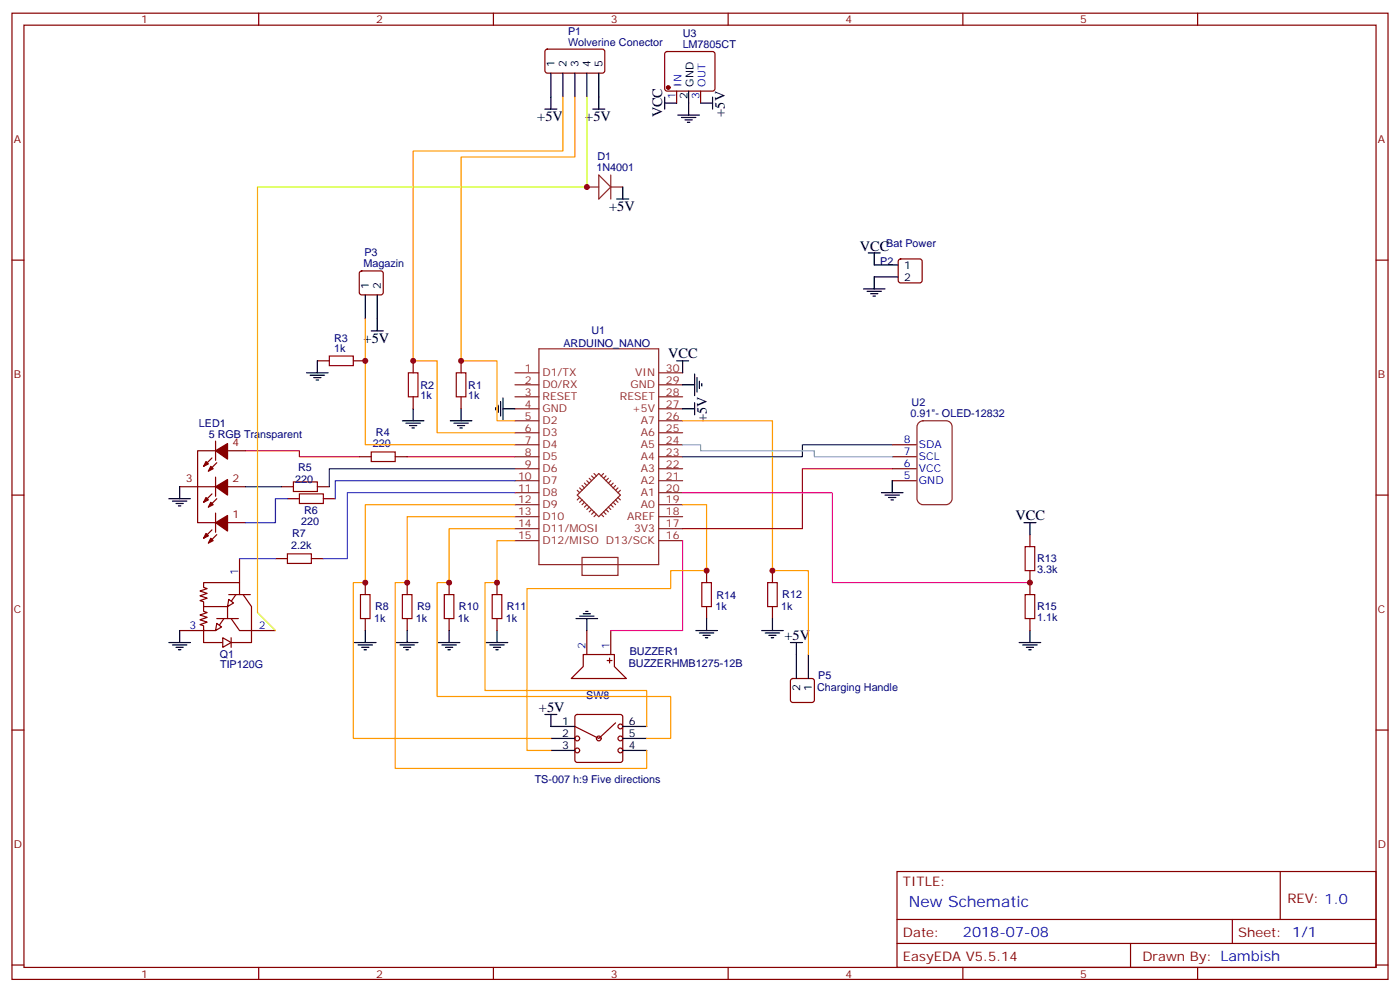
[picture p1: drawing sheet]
<svg xmlns="http://www.w3.org/2000/svg" width="412mm" height="292mm" viewBox="0 0 412 292" stroke-linecap="round" stroke-linejoin="round" font-family="sans-serif">
<g fill="none" stroke="#870000" stroke-width=".35">
<path d="M3.5 3.9h405.4v284.3h-405.4zM7.1 7.4h398.2v277.3h-398.2zM76.2 3.9v3.5M145.3 3.9v3.5M214.5 3.9v3.5M283.6 3.9v3.5M352.8 3.9v3.5M3.5 76.6h3.6M405.3 76.6h3.6M93.5 106.2h3.5M104.1 106.2h3.5M105.8 134.4h3.6"/>
<path d="M116.4 134.4h3.5M3.5 145.7h3.6M82.9 143.2h3.5M84.7 146.8h3.5M93.5 143.2h3.5M95.2 146.8h3.6M405.3 145.7h3.6M81.1 164.4h3.6M91.7 164.4h3.5M107.6 171.4v3.6M119.9 171.4v3.6M132.3 171.4v3.6"/>
<path d="M146.4 171.4v3.6M208.1 167.9v3.5M208.1 178.5v3.5M227.5 167.9v3.5M227.5 178.5v3.5M107.6 182v3.6M119.9 182v3.6M132.3 182v3.6M146.4 182v3.6M3.5 214.8h3.6M405.3 214.8h3.6M264.2 256.5h141.1v28.2h-141.1z"/>
<path d="M377.1 256.5v14.1M264.2 270.6h141.1M264.2 277.6h141.1M333 277.6v7.1M363 270.6v7M3.5 284h3.6M76.2 284.7v3.5M145.3 284.7v3.5M214.5 284.7v3.5M283.6 284.7v3.5M352.8 284.7v3.5M405.3 284h3.6"/>
</g>
<path d="M97 104.8h7.1v2.8h-7.1zM109.4 133h7v2.8h-7zM86.4 141.8h7.1v2.8h-7.1zM88.2 145.3h7v2.9h-7zM84.7 163h7v2.8h-7zM106.2 175h2.8v7h-2.8zM118.5 175h2.9v7h-2.9zM130.9 175h2.8v7h-2.8zM145 175h2.8v7h-2.8zM206.7 171.4h2.8v7.1h-2.8zM226.1 171.4h2.9v7.1h-2.9z" fill="none" stroke="#a10000" stroke-width=".35"/>
<g fill="none" stroke="#8c2424" stroke-width=".35">
<path d="M151.7 116.8h7M151.7 113.2h7M151.7 109.7h7M158.7 102.7h35.3v63.5h-35.3zM194 116.8h7.1M194 113.2h7.1M194 109.7h7.1M151.7 137.9h7M151.7 134.4h7M151.7 130.9h7M151.7 127.4h7M151.7 123.8h7"/>
<path d="M151.7 120.3h7M175 139.3l.7 .8M177.8 139.3l-.7 .8M194 137.9h7.1M194 134.4h7.1M194 130.9h7.1M194 127.4h7.1M194 123.8h7.1M194 120.3h7.1M151.7 155.6h7M151.7 152h7M151.7 148.5h7"/>
<path d="M151.7 145h7M151.7 141.5h7M151.7 159.1h7M170 145.7l6.4-6.4 6.3 6.4-6.3 6.3zM170 144.3l.7 .7M170.7 146.4l-.7 .7M170.7 143.6l.7 .7M171.4 142.9l.8 .7M171.4 147.1l-.7 .7M172.2 142.2l.7 .7M172.2 147.8l-.8 .7M172.9 141.5l.7 .7"/>
<path d="M172.9 148.5l-.7 .7M173.6 140.8l.7 .7M173.6 149.2l-.7 .7M174.3 140.1l.7 .7M174.3 149.9l-.7 .7M175 150.6l-.7 .7M175.7 151.3l-.7 .7M177.1 151.3l.7 .7M177.8 150.6l.7 .7M178.5 149.9l.7 .7M178.5 140.1l-.7 .7M179.2 149.2l.7 .7"/>
<path d="M179.2 140.8l-.7 .7M179.9 148.5l.7 .7M179.9 141.5l-.7 .7M180.6 147.8l.7 .7M180.6 142.2l-.7 .7M181.3 147.1l.7 .7M181.3 142.9l-.7 .7M182 146.4l.7 .7M182 143.6l-.7 .7M182.7 144.3l-.7 .7M194 155.6h7.1M194 152h7.1"/>
<path d="M194 148.5h7.1M194 145h7.1M194 141.5h7.1M194 159.1h7.1M171.4 164h10.6v5.3h-10.6z"/>
</g>
<path d="M169.6 210.5l.4-.2h12.7l.5 .2 .2 .5v12.7l-.2 .5-.5 .2h-12.7l-.5-.3-.2-.4v-12.7z" fill="#fff" stroke="#870000" stroke-width=".35"/>
<g fill="none" stroke="#870000" stroke-width=".35">
<path d="M160.7 14.7l.5-.2h16.5l.5 .7-.1 5.9-.7 .4h-16.5l-.4-.7v-5.6zM196 15.4l.5-.2h13.4l.5 .2 .2 .5v10.2l-.2 .5-.5 .2h-13.4l-.5-.2-.2-.5v-10.2zM199.3 26.8v3.5M206.4 26.8v3.5M106.1 79.9l.4-.2h5.7l.5 .2 .2 .5v5.7l-.2 .5-.5 .2h-5.7l-.5-.3-.2-.4v-5.7zM62.4 134.8l-2.4 2.4M63.5 132.6h-5.3v21.2h5.3M63.5 129.8v5.7M63.9 136.2l-2.5 2.4M67 132.6h5.3M262.8 137.9h7.1M262.8 134.4h7.1"/>
<path d="M262.8 130.9h7.1M52.9 143.2h10.6M62.4 155.9l-2.4 2.5M62.4 145.3l-2.4 2.5M63.5 140.4v5.6M63.5 151v5.6M63.9 157.3l-2.5 2.5M63.9 146.8l-2.5 2.4M67 143.2h5.3M67 153.8h5.3M262.8 141.5h7.1M303.4 157.3v3.6"/>
<path d="M60 178.5h7v3.5M67.4 175h6.3M69.5 175l-2.5 3.5M70.6 175v-3.6h-10.6v1.5l1 .3-2.1 .7 2.1 .7-2.1 .7 2.1 .7-2.1 .7 1.1 .4v2.8l1 .4-2.1 .7 2.1 .7-2.1 .7 2.1 .7-2.1 .7 1.1 .3v1.5M71.6 175l2.5 3.5v7.1h-3.5l-2.5-3.6M303.4 167.9v7.1M63.9 182h6.3M66 182l-2.5 3.6h-3.5v3.5h5.6M68.1 187.7v2.8M74.1 185.6v3.5h-6M171.8 192.6h9.2v3.5l3.5 3.6h-16.2l3.5-3.6zM172.9 185.6v7"/>
<path d="M178.9 194.4h1.4M179.6 193.7v1.4M179.9 185.6v7M233.1 199.9l.4-.2h5.7l.5 .2 .2 .5v5.6l-.2 .5-.5 .2h-5.7l-.5-.2-.2-.5v-5.6zM303.4 182v3.6M181.3 212.7l-4.9 4.6-7.1-3.5"/>
<circle cx="170" cy="217.3" r=".71"/>
<circle cx="176.4" cy="217.3" r=".71"/>
<circle cx="182.7" cy="213.8" r=".71"/>
<circle cx="182.7" cy="217.3" r=".71"/>
<circle cx="170" cy="220.8" r=".71"/>
<circle cx="182.7" cy="220.8" r=".71"/>
</g>
<g fill="none" stroke="#000" stroke-width=".35">
<path d="M162.3 21.5v7.1M165.8 21.5v7.1M169.3 21.5v7.1M172.9 21.5v7.1M176.4 21.5v7.1M202.8 26.8v3.5M107.6 86.8v7M111.1 86.8v7M234.6 192.6v7.1M238.1 192.6v7.1M162.3 213.8h7M162.3 217.3h7"/>
<path d="M183.4 213.8h7.1M183.4 217.3h7.1M162.3 220.8h7M183.4 220.8h7.1"/>
</g>
<g fill="#870000" stroke="#870000" stroke-width=".35">
<path d="M60.7 157l.7 .7-1.4 .7z"/>
<path d="M62.1 158.4l.7 .7-1.4 .7z"/>
<path d="M63.5 153.8l3.5-2.1v4.6z"/>
<path d="M60.7 146.4l.7 .7-1.4 .7z"/>
<path d="M62.1 147.8l.7 .7-1.4 .7z"/>
<path d="M63.5 143.2l3.5-2.1v4.6z"/>
<path d="M60.7 135.8l.7 .7-1.4 .7z"/>
<path d="M62.1 137.2l.7 .7-1.4 .7z"/>
<path d="M63.5 132.6l3.5-2.1v4.6z"/>
<circle cx="196.8" cy="25.8" r=".53"/>
</g>
<path d="M172.9 55h3.5M176.4 51.5l3.5 3.5-3.5 3.6zM179.9 51.5v7.1M179.9 55h3.5M270.7 124.3l1.2-.5h6.8a1.76 1.76 0 0 1 1.8 1.8v21.2a1.89 1.89 0 0 1-1.8 1.7h-6.8a1.89 1.89 0 0 1-1.8-1.7v-21.2z" fill="none" stroke="#8c2424" stroke-width=".35"/>
<path d="M302 160.9h2.8v7h-2.8zM302 175h2.8v7h-2.8z" fill="none" stroke="#a10000" stroke-width=".35"/>
<g fill="#fff" stroke="#870000" stroke-width=".35">
<path d="M65.6 187.7l2.5 1.4-2.5 1.4z"/>
<path d="M63.9 183.4l1.4 1.1-1.8 1.1z"/>
<path d="M67.4 176.4l1.4 1-1.8 1.1z"/>
</g>
<path d="M264.8 76.4l.5-.2h5.6l.5 .2 .2 .5v5.6l-.2 .5-.5 .3h-5.6l-.5-.3-.2-.5v-5.6zM121.7 106.2v3.5M121.7 116.8v3.5M135.8 106.2v3.5M135.8 116.8v3.5M70.6 164.4v7M52.9 185.6h7.1M74.1 185.6h7" fill="none" stroke="#870000" stroke-width=".35"/>
<g fill="none" stroke="#000" stroke-width=".35">
<path d="M160.5 32.1h3.5M162.3 28.6v3.5M174.6 32.1h3.6M176.4 28.6v3.5M195.8 30.3h3.5M195.8 28.6v3.5M199.7 33.9h6.3M200.7 34.6h4.3M201.8 35.3h2.1M202.5 36h.7M202.8 30.3v3.6M206.4 30.3h3.5"/>
<path d="M209.9 28.6v3.5M181.7 58.6h3.5M183.4 55v3.6M255.8 74.4h3.5M257.5 74.4v3.6h7.1M109.4 97.4h3.5M111.1 93.8v3.6M254.4 85h6.3M255.4 85.7h4.2M256.5 86.4h2.1M257.2 87.1h.7M264.6 81.5h-7.1v3.5"/>
<path d="M90.3 109.7h6.4M91.4 110.4h4.2M92.4 111.1h2.1M93.1 111.8h.7M93.5 106.2v3.5M146 119.9v.7M146.8 119.2v2.2M147.5 118.2v4.2M148.2 117.1v6.4M199.3 106.2h3.5M201.1 113.2h3.5M201.1 106.2v3.5"/>
<path d="M204.6 110.1v6.3M204.6 118.5v3.6M205.3 111.1v4.3M206 112.2v2.1M206.7 112.9v.7M118.5 123.8h6.4M119.6 124.5h4.2M120.6 125.2h2.2M121.4 125.9h.7M121.7 120.3v3.5M132.6 123.8h6.4M133.7 124.5h4.2"/>
<path d="M134.8 125.2h2.1M135.5 125.9h.7M135.8 120.3v3.5M148.2 120.3h3.5M201.1 120.3h3.5M49.7 146.8h6.4M50.8 147.5h4.2M51.9 148.2h2.1M52.6 148.9h.7M52.9 143.2v3.6M259.6 145h6.4M260.7 145.7h4.2"/>
<path d="M261.8 146.4h2.1M262.5 147.1h.7M262.8 141.5v3.5M301.6 153.8h3.6M303.4 153.8v3.5M172.5 179.9h.7M49.7 189.1h6.4M50.8 189.8h4.2M51.9 190.5h2.1M52.6 191.2h.7M52.9 185.6v3.5M104.4 189.1h6.4"/>
<path d="M105.5 189.8h4.2M106.5 190.5h2.2M107.2 191.2h.7M107.6 185.6v3.5M116.8 189.1h6.3M117.8 189.8h4.3M118.9 190.5h2.1M119.6 191.2h.7M119.9 185.6v3.5M129.1 189.1h6.4M130.2 189.8h4.2M131.2 190.5h2.1"/>
<path d="M131.9 191.2h.7M132.3 185.6v3.5M143.2 189.1h6.4M144.3 189.8h4.2M145.3 190.5h2.2M146 191.2h.8M146.4 185.6v3.5M169.7 182h6.3M170.7 181.3h4.3M171.8 180.6h2.1M172.9 182v3.6M205 185.6h6.3"/>
<path d="M206 186.3h4.3M207.1 187h2.1M207.8 187.7h.7M208.1 182v3.6M224.4 185.6h6.3M225.4 186.3h4.3M226.5 187h2.1M227.2 187.7h.7M227.5 182v3.6M232.8 189.1h3.6M234.6 189.1v3.5M300.2 189.1h6.4"/>
<path d="M301.3 189.8h4.2M302.3 190.5h2.1M303 191.2h.7M303.4 185.6v3.5M160.5 210.3h3.5M162.3 210.3v3.5"/>
</g>
<path d="M120.3 109.7h2.8v7.1h-2.8zM134.4 109.7h2.8v7.1h-2.8z" fill="none" stroke="#a10000" stroke-width=".35"/>
<path d="M165.8 28.6v15.8h-44.1v61.8h7.1v21.2h22.9M169.3 28.6v17.6h-33.5v60h10.6v17.6h5.3M107.6 93.8v37.1h44.1M201.1 123.8h26.4v44.1h10.6v24.7M151.7 152h-31.8v19.4h-3.5v54.7h74.1v-5.3M151.7 155.6h-19.4v15.8h-3.5v33.6h68.8v12.3h-7.1M151.7 159.1h-5.3v12.3h-3.5v31.8h47.6v10.6M151.7 148.5h-44.1v22.9h-3.5v45.9h58.2M201.1 148.5h7v19.4h-10.5v5.3h-42.4v47.6h7.1" fill="none" stroke="#f90" stroke-width=".35"/>
<path d="M72.3 132.6h15.9v1.8h17.6M119.9 134.4h31.8M262.8 137.9h-26.4v17.7h-35.3" fill="none" stroke="#f00" stroke-width=".35"/>
<path d="M151.7 137.9h-54.7v5.3M262.8 130.9h-26.4v3.5h-35.3M72.3 143.2h10.6" fill="none" stroke="#008700" stroke-width=".35"/>
<path d="M84.7 146.8h-3.6v7h-8.8M151.7 141.5h-52.9v5.3" fill="none" stroke="#00f" stroke-width=".35"/>
<path d="M151.7 145h-49.4v19.4h-7.1M70.6 164.4h10.5" fill="none" stroke="#90f" stroke-width=".35"/>
<path d="M201.1 159.1v26.5h-21.2M201.1 145h44.1v26.4h58.2" fill="none" stroke="#f0f" stroke-width=".35"/>
<path d="M172.9 28.6v26.4h-97.1v125.3l5.3 5.3" fill="none" stroke="#cf0" stroke-width=".35"/>
<path d="M201.1 130.9h5.3v1.7h33.5v1.8h22.9" fill="none" stroke="#0ff" stroke-width=".35"/>
<g fill="#c00">
<circle cx="135.8" cy="106.2" r=".88"/>
<circle cx="208.1" cy="167.9" r=".88"/>
<circle cx="107.6" cy="171.4" r=".88"/>
<circle cx="119.9" cy="171.4" r=".88"/>
<circle cx="132.3" cy="171.4" r=".88"/>
<circle cx="146.4" cy="171.4" r=".88"/>
<circle cx="227.5" cy="167.9" r=".88"/>
<circle cx="172.9" cy="55" r=".88"/>
<circle cx="303.4" cy="171.4" r=".88"/>
<circle cx="107.6" cy="106.2" r=".88"/>
<circle cx="121.7" cy="106.2" r=".88"/>
</g>
<text font-size="4.6" fill="#00f" x="267.8" y="267.1">New Schematic</text>
<g font-size="4.2">
<text x="158.3" y="35.7">+5V</text>
<text x="172.4" y="35.7">+5V</text>
<text x="195.1" y="34.6" transform="rotate(-90 195.1 34.6)">VCC</text>
<text x="213.5" y="34.3" transform="rotate(-90 213.5 34.3)">+5V</text>
<text x="179.5" y="62.2">+5V</text>
<text x="253.3" y="73.7">VCC</text>
<text x="107.1" y="101">+5V</text>
<text x="196.8" y="105.5">VCC</text>
<text x="208.2" y="124.3" transform="rotate(-90 208.2 124.3)">+5V</text>
<text x="299.2" y="153.1">VCC</text>
<text x="231.1" y="188.4">+5V</text>
<text x="158.7" y="209.5">+5V</text>
</g>
<text font-size="4.2" fill="#00f" x="283.6" y="275.9">2018-07-08</text>
<g font-size="3.9" fill="#800">
<text x="266" y="260.7">TITLE:</text>
<text x="379.2" y="265.6">REV: 1.0</text>
<text x="266" y="275.9">Date:</text>
<text x="364.8" y="275.9">Sheet: 1/1</text>
<text x="266" y="282.9">EasyEDA V5.5.14</text>
<text x="336.5" y="282.9">Drawn By: Lambish</text>
</g>
<g font-size="3.2" fill="#800">
<text x="41.6" y="6.9">1</text>
<text x="110.8" y="6.9">2</text>
<text x="179.9" y="6.9">3</text>
<text x="249.1" y="6.9">4</text>
<text x="318.2" y="6.9">5</text>
<text x="4.1" y="42">A</text>
<text x="405.9" y="42">A</text>
<text x="4.1" y="111.1">B</text>
<text x="405.9" y="111.1">B</text>
<text x="68.4" y="131.2">4</text>
<text x="54.8" y="141.8">3</text>
<text x="68.4" y="141.8">2</text>
<text x="68.4" y="152.4">1</text>
<text x="4.1" y="180.3">C</text>
<text x="405.9" y="180.3">C</text>
<text x="4.1" y="249.4">D</text>
<text x="405.9" y="249.4">D</text>
<text x="41.6" y="287.7">1</text>
<text x="110.8" y="287.7">2</text>
<text x="179.9" y="287.7">3</text>
<text x="249.1" y="287.7">4</text>
<text x="318.2" y="287.7">5</text>
</g>
<g font-size="3.2" fill="#000080">
<text x="167.3" y="10.2">P1</text>
<text x="201.1" y="10.9">U3</text>
<text x="167.3" y="13.4">Wolverine Conector</text>
<text x="201.1" y="14.1">LM7805CT</text>
<text x="176" y="47.1">D1</text>
<text x="175.7" y="50.4">1N4001</text>
<text x="107.4" y="75.3">P3</text>
<text x="259.3" y="78">P2</text>
<text x="261.1" y="72.7">Bat Power</text>
<text x="107" y="78.7">Magazin</text>
<text x="98.4" y="100.5">R3</text>
<text x="174.2" y="98.2">U1</text>
<text x="98.4" y="103.7">1k</text>
<text x="166" y="102.1">ARDUINO_NANO</text>
<text x="123.8" y="117.6">1k</text>
<text x="123.8" y="114.4">R2</text>
<text x="137.9" y="117.6">1k</text>
<text x="137.9" y="114.4">R1</text>
<text x="268.5" y="119.4">U2</text>
<text x="58.6" y="125.7">LED1</text>
<text x="268.2" y="122.8">0.91&quot;- OLED-12832</text>
<text x="61.5" y="128.8">5 RGB Transparent</text>
<text x="109.8" y="131.5">220</text>
<text x="110.7" y="128.4">R4</text>
<text x="86.9" y="142.1">220</text>
<text x="87.8" y="138.7">R5</text>
<text x="88.7" y="154.4">220</text>
<text x="89.6" y="151.4">R6</text>
<text x="85.7" y="161.5">2.2k</text>
<text x="86" y="158.1">R7</text>
<text x="305.5" y="165.5">R13</text>
<text x="305.5" y="168.8">3.3k</text>
<text x="110.5" y="179.6">R8</text>
<text x="122.8" y="179.6">R9</text>
<text x="135.2" y="179.6">R10</text>
<text x="149.3" y="179.6">R11</text>
<text x="210.7" y="179.5">1k</text>
<text x="211" y="176.4">R14</text>
<text x="230.1" y="179.5">1k</text>
<text x="230.4" y="176.1">R12</text>
<text x="305.5" y="179.6">R15</text>
<text x="110.2" y="183">1k</text>
<text x="122.5" y="183">1k</text>
<text x="134.9" y="183">1k</text>
<text x="149" y="183">1k</text>
<text x="305.5" y="182.9">1.1k</text>
<text x="64.7" y="193.6">Q1</text>
<text x="64.8" y="196.7">TIP120G</text>
<text x="185.2" y="196.2">BUZZERHMB1275-12B</text>
<text x="185.5" y="192.8">BUZZER1</text>
<text x="240.7" y="203.2">Charging Handle</text>
<text x="241" y="199.8">P5</text>
<text x="172.7" y="205.8">SW8</text>
<text x="157.5" y="230.4">TS-007 h:9 Five directions</text>
</g>
<g font-size="3.2">
<text x="163.3" y="19.8" transform="rotate(-90 163.3 19.8)">1</text>
<text x="166.9" y="19.8" transform="rotate(-90 166.9 19.8)">2</text>
<text x="170.4" y="19.8" transform="rotate(-90 170.4 19.8)">3</text>
<text x="173.9" y="19.8" transform="rotate(-90 173.9 19.8)">4</text>
<text x="177.4" y="19.8" transform="rotate(-90 177.4 19.8)">5</text>
<text x="202.5" y="29" transform="rotate(-90 202.5 29)">2</text>
<text x="204.3" y="25.5" transform="rotate(-90 204.3 25.5)">GND</text>
<text x="266.3" y="79">1</text>
<text x="266.3" y="82.5">2</text>
<text x="108.7" y="85" transform="rotate(-90 108.7 85)">1</text>
<text x="112.2" y="85" transform="rotate(-90 112.2 85)">2</text>
<text x="235.7" y="203.5" transform="rotate(-90 235.7 203.5)">2</text>
<text x="239.2" y="203.5" transform="rotate(-90 239.2 203.5)">1</text>
<text x="165.6" y="213.4">1</text>
<text x="185.2" y="213.4">6</text>
<text x="165.6" y="217">2</text>
<text x="165.6" y="220.5">3</text>
<text x="185.2" y="220.5">4</text>
<text x="185.2" y="217">5</text>
</g>
<g font-size="3.2" fill="#00f">
<text x="199" y="29" transform="rotate(-90 199 29)">1</text>
<text x="200.7" y="25.5" transform="rotate(-90 200.7 25.5)">IN</text>
<text x="206" y="29" transform="rotate(-90 206 29)">3</text>
<text x="207.8" y="25.5" transform="rotate(-90 207.8 25.5)">OUT</text>
<text x="266.2" y="130.4">8</text>
<text x="270.7" y="131.8">SDA</text>
<text x="266.2" y="137.4">6</text>
<text x="266.2" y="133.9">7</text>
<text x="270.7" y="135.3">SCL</text>
<text x="266.2" y="140.9">5</text>
<text x="270.7" y="142.4">GND</text>
<text x="270.7" y="138.8">VCC</text>
<text x="70.2" y="169.3" transform="rotate(-90 70.2 169.3)">1</text>
<text x="55.8" y="185.2">3</text>
<text x="76.2" y="185.2">2</text>
<text x="172.5" y="190.9" transform="rotate(-90 172.5 190.9)">2</text>
<text x="179.6" y="190.9" transform="rotate(-90 179.6 190.9)">1</text>
</g>
<g font-size="3.2" fill="#8d2323">
<text x="154.6" y="112.9">2</text>
<text x="154.6" y="109.4">1</text>
<text x="159.8" y="110.8">D1/TX</text>
<text x="187.1" y="110.8">VIN</text>
<text x="196.1" y="109.4">30</text>
<text x="196.1" y="112.9">29</text>
<text x="154.6" y="119.9">4</text>
<text x="154.6" y="116.4">3</text>
<text x="159.8" y="117.8">RESET</text>
<text x="159.8" y="114.3">D0/RX</text>
<text x="182.6" y="117.8">RESET</text>
<text x="185.7" y="114.3">GND</text>
<text x="196.1" y="116.4">28</text>
<text x="196.1" y="119.9">27</text>
<text x="154.6" y="123.5">5</text>
<text x="159.8" y="124.9">D2</text>
<text x="159.8" y="121.4">GND</text>
<text x="186.2" y="121.4">+5V</text>
<text x="188.8" y="124.9">A7</text>
<text x="196.1" y="123.5">26</text>
<text x="154.6" y="130.5">7</text>
<text x="154.6" y="127">6</text>
<text x="159.8" y="131.9">D4</text>
<text x="159.8" y="128.4">D3</text>
<text x="188.8" y="128.4">A6</text>
<text x="188.8" y="131.9">A5</text>
<text x="196.1" y="127">25</text>
<text x="196.1" y="130.5">24</text>
<text x="154.6" y="137.6">9</text>
<text x="154.6" y="134.1">8</text>
<text x="159.8" y="135.5">D5</text>
<text x="188.8" y="135.5">A4</text>
<text x="196.1" y="134.1">23</text>
<text x="196.1" y="137.6">22</text>
<text x="152.6" y="141.1">10</text>
<text x="159.8" y="142.5">D7</text>
<text x="159.8" y="139">D6</text>
<text x="188.8" y="139">A3</text>
<text x="188.8" y="142.5">A2</text>
<text x="196.1" y="141.1">21</text>
<text x="152.6" y="148.2">12</text>
<text x="152.6" y="144.6">11</text>
<text x="159.8" y="149.6">D9</text>
<text x="159.8" y="146">D8</text>
<text x="188.8" y="146">A1</text>
<text x="188.8" y="149.6">A0</text>
<text x="196.1" y="144.6">20</text>
<text x="196.1" y="148.2">19</text>
<text x="152.6" y="155.2">14</text>
<text x="152.6" y="151.7">13</text>
<text x="159.8" y="153.1">D10</text>
<text x="184.8" y="153.1">AREF</text>
<text x="196.1" y="151.7">18</text>
<text x="196.1" y="155.2">17</text>
<text x="152.6" y="158.8">15</text>
<text x="159.8" y="156.6">D11/MOSI</text>
<text x="159.8" y="160.2">D12/MISO D13/SCK</text>
<text x="186.8" y="156.6">3V3</text>
<text x="196.1" y="158.8">16</text>
</g>
</svg>
